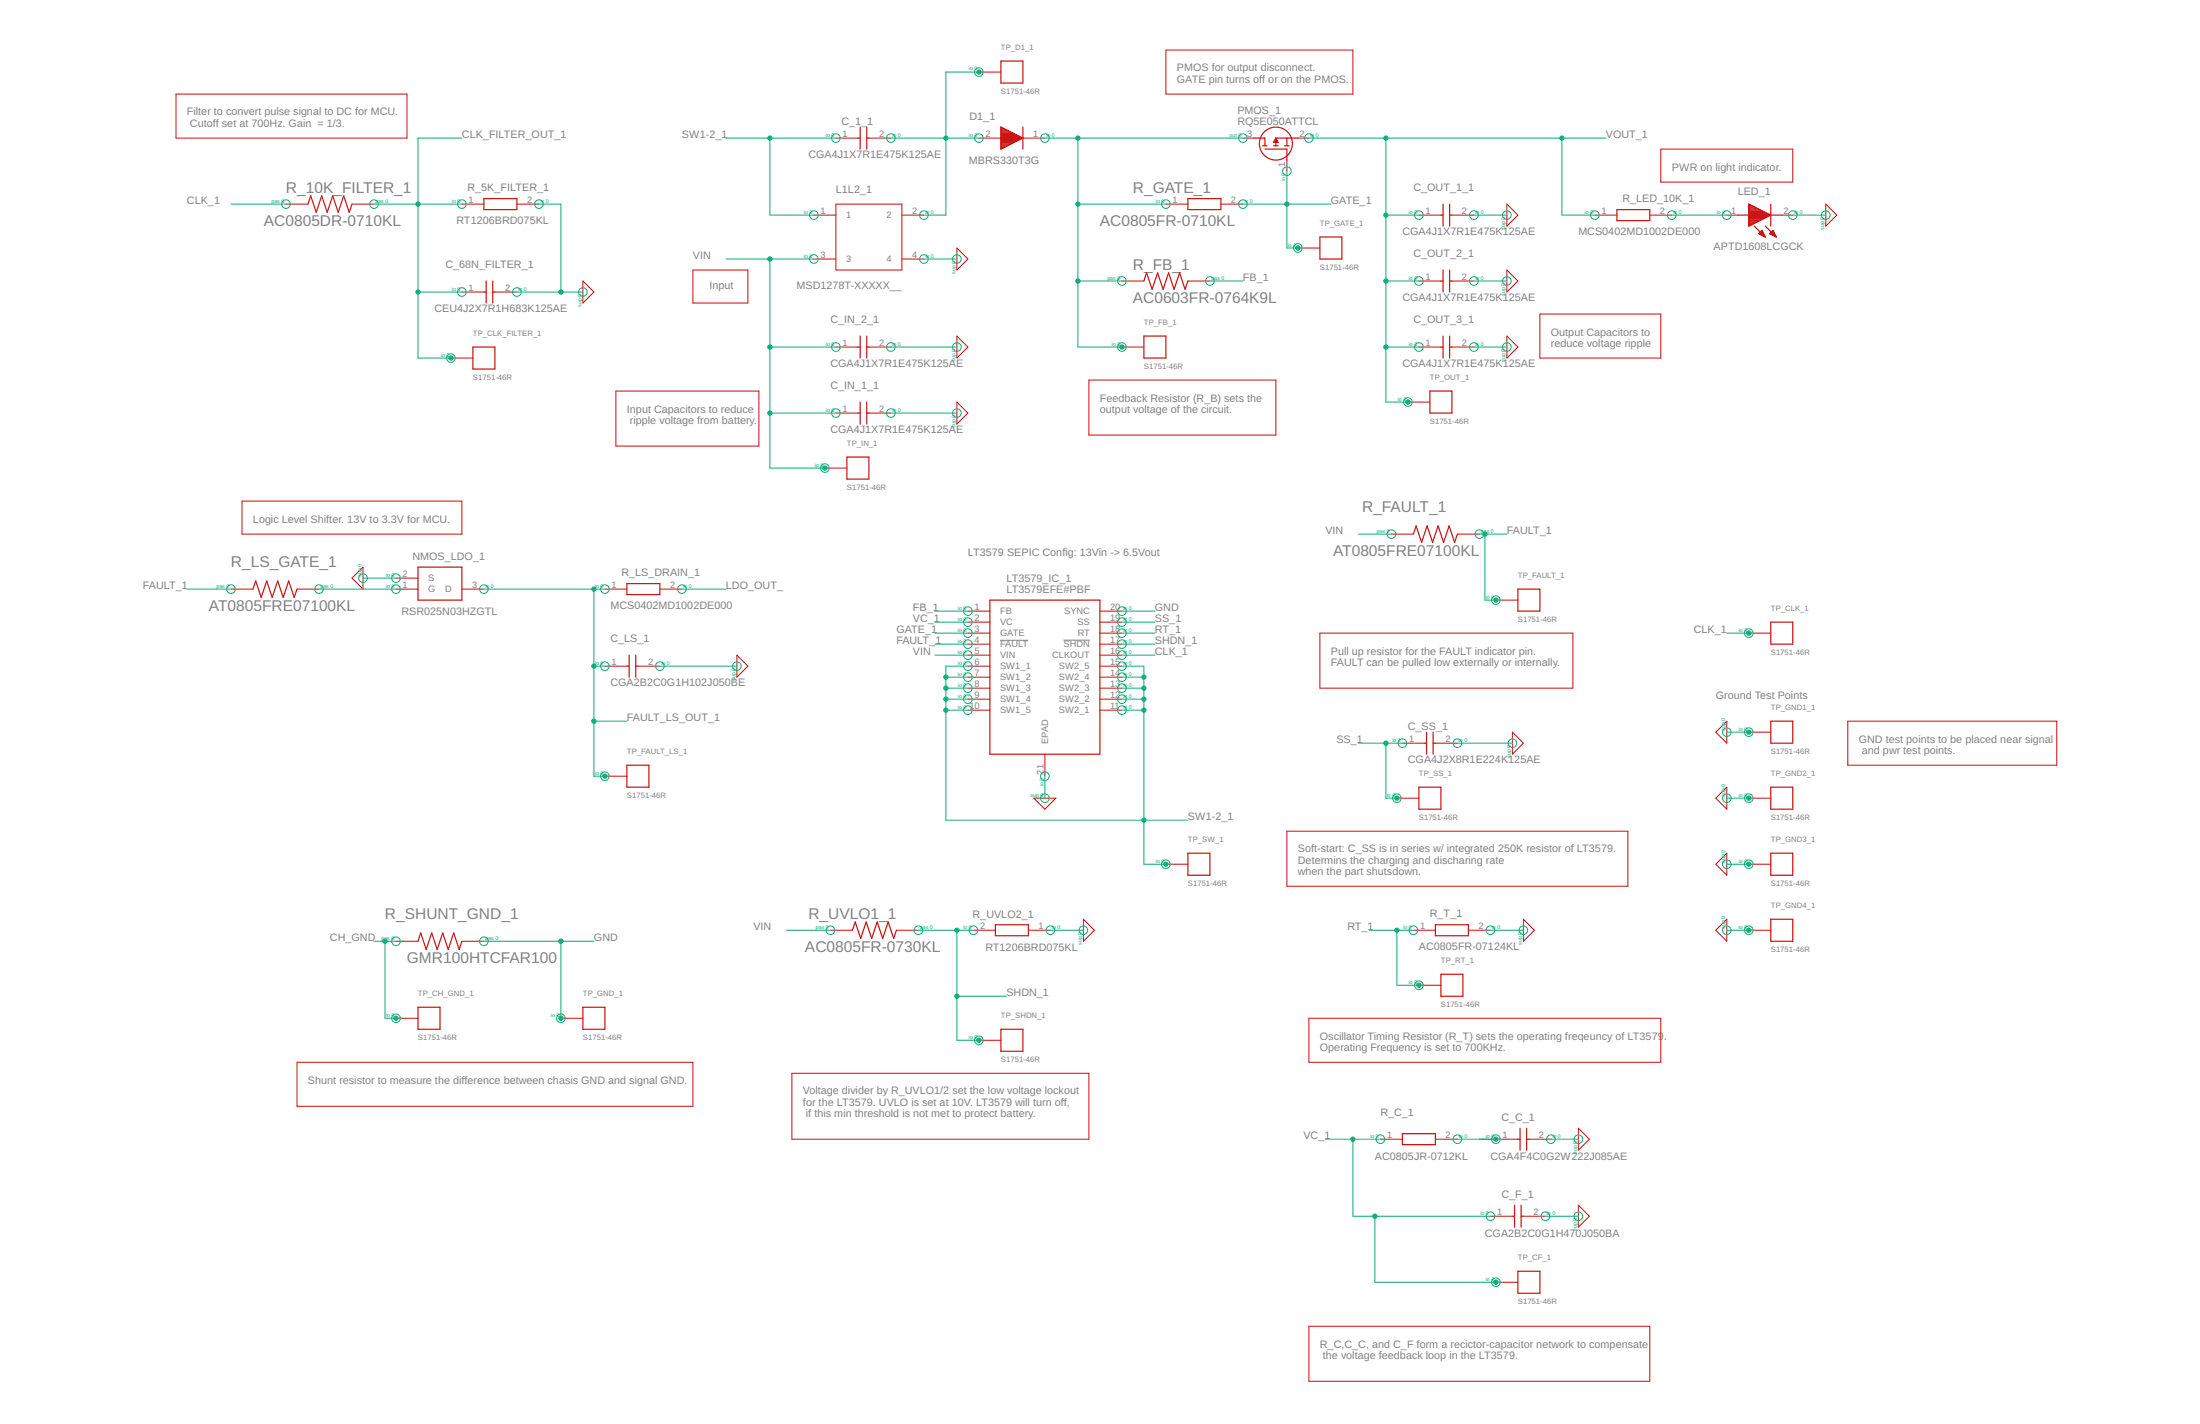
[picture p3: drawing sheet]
<svg xmlns="http://www.w3.org/2000/svg" width="432mm" height="279mm" viewBox="0 0 432 279" stroke-linecap="round" stroke-linejoin="round" font-family="sans-serif">
<path d="M196.3 125.6h5.5M208.7 125.6h5.2" fill="none" stroke="#808080" stroke-width=".2"/>
<g fill="none" stroke="#c90d0c" stroke-width=".2">
<path d="M34.5 18.5h45.4v8.6h-45.4zM192.1 14.1h4.3M228.8 9.8h36.7v8.7h-36.7zM164.1 27.1h4.3M170.5 27.1h4.4M192.1 27.1h4.3M200.8 27.1h4.3M243.9 27.1h2.2M252.6 31.4v2.2M254.7 27.1h2.2M326 29.3h25.9v6.4h-25.9zM56.1 40h4.4"/>
<path d="M69.1 40h4.3M90.7 40h4.3M90.7 57.3h4.3M97.1 57.3h4.4M101.5 40h4.3M114.4 55.1l2.2 2.2-2.2 2.2zM136 53h10.8v6.5h-10.8zM159.7 42.2h4.4M159.7 50.8h4.4M164.1 40h12.9v13h-12.9zM177 42.2h4.3M177 50.8h4.3"/>
<path d="M187.8 48.7l2.2 2.1-2.2 2.2zM220.2 55.1h4.3M228.8 40h4.4M233.2 55.1h4.3M239.6 40h4.3M254.7 48.7h4.4M278.5 42.2h4.3M278.5 55.1h4.3M285 42.2h4.3M285 55.1h4.3M295.8 40l2.1 2.2-2.1 2.2zM295.8 53l2.1 2.1-2.1 2.2z"/>
<path d="M313 42.2h4.4M323.8 42.2h4.3M338.9 42.2h2.2M349.7 42.2h2.2M358.4 40l2.1 2.2-2.1 2.2zM88.5 70.3h4.3M120.9 76.7h28v10.8h-28zM164.1 68.1h4.3M170.5 68.1h4.4M187.8 65.9l2.2 2.2-2.2 2.2zM187.8 78.9l2.2 2.1-2.2 2.2zM213.7 74.6h36.7v10.8h-36.7z"/>
<path d="M220.2 68.1h4.3M276.3 78.9h4.3M278.5 68.1h4.3M285 68.1h4.3M295.8 65.9l2.1 2.2-2.1 2.2zM302.2 61.6h23.8v8.7h-23.8zM47.5 98.3h43.2v6.5h-43.2zM161.9 91.8h4.3M164.1 81h4.3M170.5 81h4.4M45.3 115.6h4.4M58.3 115.6h4.3"/>
<path d="M71.2 111.3v4.3l-2.1-2.2zM77.7 115.6h4.3M77.7 113.4h4.3M90.7 115.6h4.3M118.7 115.6h4.3M129.5 115.6h4.3M190 119.9h4.3M215.9 119.9h4.3M273.1 104.8h4.3M286 104.8h4.4M293.6 117.8h4.3M118.7 130.7h4.3"/>
<path d="M125.2 130.7h4.3M144.6 128.5l2.2 2.2-2.2 2.2zM190 135h4.3M190 124.2h4.3M190 122.1h4.3M190 126.4h4.3M190 128.5h4.3M190 130.7h4.3M190 132.9h4.3M190 137.2h4.3M190 139.3h4.3M215.9 135h4.3"/>
<path d="M215.9 124.2h4.3M215.9 122.1h4.3M215.9 126.4h4.3M215.9 128.5h4.3M215.9 130.7h4.3M215.9 132.9h4.3M215.9 137.2h4.3M215.9 139.3h4.3M259.1 124.2h49.6v10.8h-49.6zM343.2 124.2h4.4M118.7 152.3h4.3M202.9 156.6h4.3l-2.1 2.2z"/>
<path d="M205.1 148v4.3M274.2 156.6h4.3M275.3 145.8h4.3M281.7 145.8h4.3M296.8 143.7l2.2 2.1-2.2 2.2zM338.9 141.5v4.3l-2.1-2.1zM338.9 154.5v4.3l-2.1-2.2zM343.2 156.6h4.4M343.2 143.7h4.4M362.7 141.5h41v8.6h-41zM228.8 169.6h4.4M252.6 163.1h66.9v10.8h-66.9z"/>
<path d="M338.9 167.4v4.3l-2.1-2.1zM343.2 169.6h4.4M77.7 199.8h4.3M77.7 184.7h4.3M90.7 184.7h4.3M110.1 199.8h4.3M163 182.5h4.3M175.9 182.5h4.4M191.1 182.5h4.3M201.8 182.5h4.4M212.6 180.4l2.2 2.1-2.2 2.2zM256.9 199.8h69.1v8.6h-69.1z"/>
<path d="M277.4 182.5h4.3M278.5 193.3h4.3M288.2 182.5h4.3M299 180.4l2.2 2.1-2.2 2.2zM338.9 180.4v4.3l-2.1-2.2zM343.2 182.5h4.4M58.3 208.4h77.7v8.7h-77.7zM155.4 210.6h58.3v12.9h-58.3zM192.1 204.1h4.3M270.9 223.5h4.4M281.7 223.5h4.3M292.5 238.6h4.3"/>
<path d="M293.6 223.5h4.3M299 238.6h4.3M300.1 223.5h4.3M309.8 221.4l2.2 2.1-2.2 2.2zM309.8 236.5l2.2 2.1-2.2 2.2zM293.6 251.6h4.3M256.9 260.2h66.9v10.8h-66.9z"/>
</g>
<g fill="none" stroke="#c90d0c" stroke-width=".23">
<path d="M196.4 12h4.4v4.3h-4.4zM95 39h6.5v2.1h-6.5zM168.4 27.1h.4M168.8 24.9v4.4M170.1 24.9v4.4M170.1 27.1h.4M196.4 24.9l4.4 2.2-4.4 2.2zM196.4 29.2h.1M196.4 29h.5M196.4 28.8h.9M196.4 28.6h1.2M196.4 28.5h1.6"/>
<path d="M196.4 28.3h2M196.4 28.1h2.4M196.4 27.9h2.7M196.4 27.7h3.1M196.4 27.5h3.5M196.4 27.4h3.8M196.4 27.2h4.2M196.4 27h4.2M196.4 26.8h3.8M196.4 26.6h3.4M196.4 26.4h3.1M196.4 26.2h2.7"/>
<path d="M196.4 26.1h2.3M196.4 25.9h2M196.4 25.7h1.6M196.4 25.5h1.2M196.4 25.3h.9M196.4 25.1h.5M196.4 25h.1M200.8 24.9v4.4M233.2 39h6.4v2.1h-6.4zM246.1 27.1h2.2v1.5M247.8 28.6h.9M248.3 29.3h4.3v2.1"/>
<path d="M250 28.6h.8M250.1 27.7h.6M250.2 27.5h.5M250.3 27.4h.2M250.4 27.2h.1M250.4 27.1l.4 .8h-.8zM250.4 27.1h4.3M250.4 27.1v1.5M252.1 28.6h.9M252.6 27.1v1.5M60.5 40l.5-1.6 1.1 3.3 1-3.3 1.1 3.3 1.1-3.3 1.1 3.3 1.1-3.3 1 3.3 .6-1.7M95 57.3h.4"/>
<path d="M95.4 55.1v4.4M96.7 55.1v4.4M96.7 57.3h.4M224.5 55.1l.5-1.6 1.1 3.3 1.1-3.3 1.1 3.3 1.1-3.3 1 3.3 1.1-3.3 1.1 3.3 .6-1.7M259.1 46.5h4.3v4.3h-4.3zM282.8 42.2h.4M282.8 55.1h.4M283.2 40v4.4M283.2 53v4.3M284.5 40v4.4M284.5 53v4.3M284.5 42.2h.5"/>
<path d="M284.5 55.1h.5M317.4 41.1h6.4v2.2h-6.4zM341.1 42.2h2.1M343.2 40l4.4 2.2-4.4 2.2zM343.2 44.3h.2M343.2 44.1h.5M343.2 43.9h.9M343.2 43.8h1.3M343.2 43.6h1.6M343.2 43.4h2M343.2 43.2h2.4M343.2 43h2.7"/>
<path d="M343.2 42.8h3.1M343.2 42.7h3.5M343.2 42.5h3.8M343.2 42.3h4.2M343.2 42.1h4.1M343.2 41.9h3.8M343.2 41.7h3.4M343.2 41.5h3M343.2 41.4h2.7M343.2 41.2h2.3M343.2 41h1.9M343.2 40.8h1.6"/>
<path d="M343.2 40.6h1.2M343.2 40.4h.8M343.2 40.2h.5M343.2 40.1h.1M344.3 44.4l2.2 2.1M345.3 45.8h.8M345.4 46h.8M345.5 45.6h.5M345.7 45.4h.2M345.7 46.1h.6M345.8 45.2l-.6 .7 1.3 .6M345.8 45.2l.7 1.3"/>
<path d="M345.8 45.2h.1M346.1 46.3h.3M346.5 44.4l2.1 2.1M346.5 46.5h.1M347.5 45.8h.8M347.5 46h.9M347.6 42.2h2.1M347.6 40v4.4M347.6 45.6h.6M347.8 45.4h.3M347.9 46.1h.6M348 45.2l-.7 .7 1.3 .6"/>
<path d="M348 45.2l.6 1.3M348 45.2h.1M348.3 46.3h.3M348.6 46.5h.1M92.8 68.1h4.3v4.3h-4.3zM168.4 68.1h.4M168.8 65.9v4.4M168.8 78.9v4.3M170.1 65.9v4.4M170.1 78.9v4.3M170.1 68.1h.4M224.5 65.9h4.3v4.4h-4.3z"/>
<path d="M280.6 76.7h4.4v4.3h-4.4zM282.8 68.1h.4M283.2 65.9v4.4M284.5 68.1h.5M284.5 65.9v4.4M166.2 89.7h4.3v4.3h-4.3zM168.4 81h.4M170.1 81h.4M49.7 115.6l.5-1.6 1.1 3.2 1-3.2 1.1 3.2 1.1-3.2 1.1 3.2 1.1-3.2 1 3.2 .6-1.6M82 111.3h8.7v6.5h-8.7zM123 114.5h6.5v2.2h-6.5zM194.3 117.8h21.6v30.2h-21.6z"/>
<path d="M277.4 104.8l.5-1.6 1.1 3.2 1.1-3.2 1.1 3.2 1.1-3.2 1 3.2 1.1-3.2 1.1 3.2 .5-1.6M297.9 115.6h4.3v4.3h-4.3zM123 130.7h.5M123.5 128.5v4.4M124.8 128.5v4.4M124.8 130.7h.4M347.6 122.1h4.3v4.3h-4.3zM123 150.1h4.4v4.4h-4.4zM278.5 154.5h4.3v4.3h-4.3zM279.6 145.8h.4M280 143.7v4.3M281.3 143.7v4.3"/>
<path d="M281.3 145.8h.4M347.6 141.5h4.3v4.3h-4.3zM347.6 154.5h4.3v4.3h-4.3zM233.2 167.4h4.3v4.3h-4.3zM347.6 167.4h4.3v4.3h-4.3zM82 184.7l.6-1.7 1.1 3.3 1-3.3 1.1 3.3 1.1-3.3 1.1 3.3 1-3.3 1.1 3.3 .6-1.6M82 197.6h4.4v4.4h-4.4zM114.4 197.6h4.3v4.4h-4.3zM167.3 182.5l.6-1.6 1 3.2 1.1-3.2 1.1 3.2 1.1-3.2 1 3.2 1.1-3.2 1.1 3.2 .5-1.6M195.4 181.4h6.4v2.2h-6.4zM281.7 181.4h6.5v2.2h-6.5zM282.8 191.2h4.3v4.3h-4.3z"/>
<path d="M347.6 180.4h4.3v4.3h-4.3zM196.4 202h4.4v4.3h-4.4zM275.3 222.4h6.4v2.2h-6.4zM296.8 238.6h.5M297.3 236.5v4.3M297.9 223.5h.4M298.3 221.4v4.3M298.6 236.5v4.3M298.6 238.6h.4M299.6 221.4v4.3M299.6 223.5h.5M297.9 249.4h4.3v4.3h-4.3z"/>
<circle cx="250.4" cy="28.2" r="3.2"/>
</g>
<g fill="none" stroke="#0dab76" stroke-width=".2">
<path d="M192.1 14.1h-6.4v28.1h-4.4M90.7 27.1h-8.7v43.2h6.5M142.5 27.1h21.6M151.1 27.1v15.1h8.6M174.9 27.1h17.2M205.1 27.1h38.8M211.6 27.1v41h8.6M252.6 33.6v15.1h2.1M256.9 27.1h58.3M272 27.1v51.8h4.3M306.6 27.1v15.1h6.4M45.3 40h10.8"/>
<path d="M73.4 40h17.3M82 57.3h8.7M101.5 57.3h12.9M105.8 40h4.3v17.3M142.5 50.8h17.2M151.1 50.8v41h10.8M181.3 50.8h6.5M211.6 55.1h8.6M211.6 40h17.2M237.5 55.1h6.4M243.9 40h17.3M272 42.2h6.5"/>
<path d="M272 55.1h6.5M289.3 42.2h6.5M289.3 55.1h6.5M328.1 42.2h10.8M351.9 42.2h6.5M151.1 68.1h13M174.9 68.1h12.9M272 68.1h6.5M289.3 68.1h6.5M151.1 81h13M174.9 81h12.9M36.7 115.6h8.6"/>
<path d="M62.6 115.6h15.1M71.2 113.4h6.5M95 115.6h23.7M116.6 115.6v36.7h2.1M133.8 115.6h8.7M183.5 119.9h6.5M220.2 119.9h6.5M266.6 104.8h6.5M290.4 104.8h5.4M291.4 104.8v13h2.2M116.6 130.7h2.1M129.5 130.7h15.1"/>
<path d="M183.5 126.4h6.5M183.5 124.2h6.5M183.5 122.1h6.5M183.5 128.5h6.5M185.7 132.9h4.3M185.7 139.3h4.3M185.7 137.2h4.3M185.7 135h4.3M190 130.7h-4.3v30.2h47.5M220.2 130.7h4.3v38.9h4.3M220.2 126.4h6.5M220.2 124.2h6.5"/>
<path d="M220.2 122.1h6.5M220.2 132.9h4.3M220.2 139.3h4.3M220.2 137.2h4.3M220.2 135h4.3M220.2 128.5h6.5M338.9 124.2h4.3M116.6 141.5h6.4M205.1 152.3v4.3M266.6 145.8h8.7M272 145.8v10.8h2.2M286 145.8h10.8"/>
<path d="M338.9 143.7h4.3M338.9 156.6h4.3M338.9 169.6h4.3M73.4 184.7h4.3M75.6 184.7v15.1h2.1M95 184.7h21.6M110.1 184.7v15.1M154.3 182.5h8.7M180.3 182.5h10.8M187.8 182.5v21.6h4.3M187.8 195.5h9.7M206.2 182.5h6.4"/>
<path d="M268.8 182.5h8.6M274.2 182.5v10.8h4.3M292.5 182.5h6.5M338.9 182.5h4.3M260.1 223.5h10.8M265.5 223.5v15.1h27M269.9 238.6v13h23.7M286 223.5h7.6M303.3 238.6h6.5M304.4 223.5h5.4"/>
<circle cx="192.1" cy="14.1" r=".85"/>
<circle cx="164.1" cy="27.1" r=".85"/>
<circle cx="174.9" cy="27.1" r=".85"/>
<circle cx="192.1" cy="27.1" r=".85"/>
<circle cx="205.1" cy="27.1" r=".85"/>
<circle cx="243.9" cy="27.1" r=".85"/>
<circle cx="252.6" cy="33.6" r=".85"/>
<circle cx="256.9" cy="27.1" r=".85"/>
<circle cx="56.1" cy="40" r=".85"/>
<circle cx="73.4" cy="40" r=".85"/>
<circle cx="90.7" cy="40" r=".85"/>
<circle cx="90.7" cy="57.3" r=".85"/>
<circle cx="101.5" cy="57.3" r=".85"/>
<circle cx="105.8" cy="40" r=".85"/>
<circle cx="114.4" cy="57.3" r=".85"/>
<circle cx="159.7" cy="42.2" r=".85"/>
<circle cx="159.7" cy="50.8" r=".85"/>
<circle cx="181.3" cy="42.2" r=".85"/>
<circle cx="181.3" cy="50.8" r=".85"/>
<circle cx="187.8" cy="50.8" r=".85"/>
<circle cx="220.2" cy="55.1" r=".85"/>
<circle cx="228.8" cy="40" r=".85"/>
<circle cx="237.5" cy="55.1" r=".85"/>
<circle cx="243.9" cy="40" r=".85"/>
<circle cx="254.7" cy="48.7" r=".85"/>
<circle cx="278.5" cy="42.2" r=".85"/>
<circle cx="278.5" cy="55.1" r=".85"/>
<circle cx="289.3" cy="42.2" r=".85"/>
<circle cx="289.3" cy="55.1" r=".85"/>
<circle cx="295.8" cy="42.2" r=".85"/>
<circle cx="295.8" cy="55.1" r=".85"/>
<circle cx="313" cy="42.2" r=".85"/>
<circle cx="328.1" cy="42.2" r=".85"/>
<circle cx="338.9" cy="42.2" r=".85"/>
<circle cx="351.9" cy="42.2" r=".85"/>
<circle cx="358.4" cy="42.2" r=".85"/>
<circle cx="88.5" cy="70.3" r=".85"/>
<circle cx="164.1" cy="68.1" r=".85"/>
<circle cx="174.9" cy="68.1" r=".85"/>
<circle cx="187.8" cy="68.1" r=".85"/>
<circle cx="220.2" cy="68.1" r=".85"/>
<circle cx="276.3" cy="78.9" r=".85"/>
<circle cx="278.5" cy="68.1" r=".85"/>
<circle cx="289.3" cy="68.1" r=".85"/>
<circle cx="295.8" cy="68.1" r=".85"/>
<circle cx="161.9" cy="91.8" r=".85"/>
<circle cx="164.1" cy="81" r=".85"/>
<circle cx="174.9" cy="81" r=".85"/>
<circle cx="187.8" cy="81" r=".85"/>
<circle cx="45.3" cy="115.6" r=".85"/>
<circle cx="62.6" cy="115.6" r=".85"/>
<circle cx="71.2" cy="113.4" r=".85"/>
<circle cx="77.7" cy="113.4" r=".85"/>
<circle cx="77.7" cy="115.6" r=".85"/>
<circle cx="95" cy="115.6" r=".85"/>
<circle cx="118.7" cy="115.6" r=".85"/>
<circle cx="133.8" cy="115.6" r=".85"/>
<circle cx="190" cy="119.9" r=".85"/>
<circle cx="220.2" cy="119.9" r=".85"/>
<circle cx="273.1" cy="104.8" r=".85"/>
<circle cx="290.4" cy="104.8" r=".85"/>
<circle cx="293.6" cy="117.8" r=".85"/>
<circle cx="118.7" cy="130.7" r=".85"/>
<circle cx="129.5" cy="130.7" r=".85"/>
<circle cx="144.6" cy="130.7" r=".85"/>
<circle cx="190" cy="132.9" r=".85"/>
<circle cx="190" cy="139.3" r=".85"/>
<circle cx="190" cy="126.4" r=".85"/>
<circle cx="190" cy="128.5" r=".85"/>
<circle cx="190" cy="135" r=".85"/>
<circle cx="190" cy="137.2" r=".85"/>
<circle cx="190" cy="122.1" r=".85"/>
<circle cx="190" cy="124.2" r=".85"/>
<circle cx="190" cy="130.7" r=".85"/>
<circle cx="220.2" cy="135" r=".85"/>
<circle cx="220.2" cy="128.5" r=".85"/>
<circle cx="220.2" cy="130.7" r=".85"/>
<circle cx="220.2" cy="122.1" r=".85"/>
<circle cx="220.2" cy="132.9" r=".85"/>
<circle cx="220.2" cy="137.2" r=".85"/>
<circle cx="220.2" cy="126.4" r=".85"/>
<circle cx="220.2" cy="124.2" r=".85"/>
<circle cx="220.2" cy="139.3" r=".85"/>
<circle cx="343.2" cy="124.2" r=".85"/>
<circle cx="118.7" cy="152.3" r=".85"/>
<circle cx="205.1" cy="156.6" r=".85"/>
<circle cx="205.1" cy="152.3" r=".85"/>
<circle cx="274.2" cy="156.6" r=".85"/>
<circle cx="275.3" cy="145.8" r=".85"/>
<circle cx="286" cy="145.8" r=".85"/>
<circle cx="296.8" cy="145.8" r=".85"/>
<circle cx="338.9" cy="143.7" r=".85"/>
<circle cx="338.9" cy="156.6" r=".85"/>
<circle cx="343.2" cy="143.7" r=".85"/>
<circle cx="343.2" cy="156.6" r=".85"/>
<circle cx="228.8" cy="169.6" r=".85"/>
<circle cx="338.9" cy="169.6" r=".85"/>
<circle cx="343.2" cy="169.6" r=".85"/>
<circle cx="77.7" cy="184.7" r=".85"/>
<circle cx="77.7" cy="199.8" r=".85"/>
<circle cx="95" cy="184.7" r=".85"/>
<circle cx="110.1" cy="199.8" r=".85"/>
<circle cx="163" cy="182.5" r=".85"/>
<circle cx="180.3" cy="182.5" r=".85"/>
<circle cx="191.1" cy="182.5" r=".85"/>
<circle cx="206.2" cy="182.5" r=".85"/>
<circle cx="212.6" cy="182.5" r=".85"/>
<circle cx="277.4" cy="182.5" r=".85"/>
<circle cx="278.5" cy="193.3" r=".85"/>
<circle cx="292.5" cy="182.5" r=".85"/>
<circle cx="299" cy="182.5" r=".85"/>
<circle cx="338.9" cy="182.5" r=".85"/>
<circle cx="343.2" cy="182.5" r=".85"/>
<circle cx="192.1" cy="204.1" r=".85"/>
<circle cx="270.9" cy="223.5" r=".85"/>
<circle cx="286" cy="223.5" r=".85"/>
<circle cx="292.5" cy="238.6" r=".85"/>
<circle cx="293.6" cy="223.5" r=".85"/>
<circle cx="303.3" cy="238.6" r=".85"/>
<circle cx="304.4" cy="223.5" r=".85"/>
<circle cx="309.8" cy="238.6" r=".85"/>
<circle cx="309.8" cy="223.5" r=".85"/>
<circle cx="293.6" cy="251.6" r=".85"/>
</g>
<g fill="#0dab76" stroke="#0dab76" stroke-width=".2">
<circle cx="343.2" cy="143.7" r=".42"/>
<circle cx="343.2" cy="156.6" r=".42"/>
<circle cx="343.2" cy="169.6" r=".42"/>
<circle cx="343.2" cy="182.5" r=".42"/>
<circle cx="110.1" cy="57.3" r=".42"/>
<circle cx="291.4" cy="104.8" r=".42"/>
<circle cx="293.6" cy="117.8" r=".42"/>
<circle cx="272" cy="27.1" r=".42"/>
<circle cx="272" cy="42.2" r=".42"/>
<circle cx="272" cy="55.1" r=".42"/>
<circle cx="272" cy="68.1" r=".42"/>
<circle cx="276.3" cy="78.9" r=".42"/>
<circle cx="306.6" cy="27.1" r=".42"/>
<circle cx="185.7" cy="27.1" r=".42"/>
<circle cx="192.1" cy="14.1" r=".42"/>
<circle cx="293.6" cy="223.5" r=".42"/>
<circle cx="211.6" cy="27.1" r=".42"/>
<circle cx="211.6" cy="40" r=".42"/>
<circle cx="211.6" cy="55.1" r=".42"/>
<circle cx="220.2" cy="68.1" r=".42"/>
<circle cx="252.6" cy="40" r=".42"/>
<circle cx="254.7" cy="48.7" r=".42"/>
<circle cx="187.8" cy="195.5" r=".42"/>
<circle cx="187.8" cy="182.5" r=".42"/>
<circle cx="192.1" cy="204.1" r=".42"/>
<circle cx="265.5" cy="223.5" r=".42"/>
<circle cx="269.9" cy="238.6" r=".42"/>
<circle cx="293.6" cy="251.6" r=".42"/>
<circle cx="274.2" cy="182.5" r=".42"/>
<circle cx="278.5" cy="193.3" r=".42"/>
<circle cx="272" cy="145.8" r=".42"/>
<circle cx="274.2" cy="156.6" r=".42"/>
<circle cx="224.5" cy="160.9" r=".42"/>
<circle cx="224.5" cy="132.9" r=".42"/>
<circle cx="224.5" cy="135" r=".42"/>
<circle cx="224.5" cy="137.2" r=".42"/>
<circle cx="224.5" cy="139.3" r=".42"/>
<circle cx="185.7" cy="139.3" r=".42"/>
<circle cx="185.7" cy="137.2" r=".42"/>
<circle cx="185.7" cy="135" r=".42"/>
<circle cx="185.7" cy="132.9" r=".42"/>
<circle cx="228.8" cy="169.6" r=".42"/>
<circle cx="151.1" cy="27.1" r=".42"/>
<circle cx="110.1" cy="184.7" r=".42"/>
<circle cx="110.1" cy="199.8" r=".42"/>
<circle cx="151.1" cy="81" r=".42"/>
<circle cx="151.1" cy="68.1" r=".42"/>
<circle cx="151.1" cy="50.8" r=".42"/>
<circle cx="161.9" cy="91.8" r=".42"/>
<circle cx="75.6" cy="184.7" r=".42"/>
<circle cx="77.7" cy="199.8" r=".42"/>
<circle cx="343.2" cy="124.2" r=".42"/>
<circle cx="116.6" cy="141.5" r=".42"/>
<circle cx="116.6" cy="130.7" r=".42"/>
<circle cx="118.7" cy="152.3" r=".42"/>
<circle cx="116.6" cy="115.6" r=".42"/>
<circle cx="82" cy="57.3" r=".42"/>
<circle cx="88.5" cy="70.3" r=".42"/>
<circle cx="82" cy="40" r=".42"/>
</g>
<g font-size="3" fill="#808080">
<text x="56.1" y="37.9">R_10K_FILTER_1</text>
<text x="222.4" y="37.9">R_GATE_1</text>
<text x="51.8" y="44.4">AC0805DR-0710KL</text>
<text x="215.9" y="44.4">AC0805FR-0710KL</text>
<text x="222.4" y="53">R_FB_1</text>
<text x="222.3" y="59.5">AC0603FR-0764K9L</text>
<text x="267.4" y="100.5">R_FAULT_1</text>
<text x="45.3" y="111.3">R_LS_GATE_1</text>
<text x="261.6" y="109.1">AT0805FRE07100KL</text>
<text x="41" y="119.9">AT0805FRE07100KL</text>
<text x="75.6" y="180.4">R_SHUNT_GND_1</text>
<text x="158.7" y="180.4">R_UVLO1_1</text>
<text x="79.9" y="189">GMR100HTCFAR100</text>
<text x="158" y="186.8">AC0805FR-0730KL</text>
</g>
<g font-size="2.1" fill="#808080">
<text x="231" y="14">PMOS for output disconnect.</text>
<text x="231" y="16.3">GATE pin turns off or on the PMOS.</text>
<text x="36.7" y="22.7">Filter to convert pulse signal to DC for MCU.</text>
<text x="190.3" y="23.5">D1_1</text>
<text x="242.9" y="22.4">PMOS_1</text>
<text x="37.3" y="24.9">Cutoff set at 700Hz. Gain = 1/3.</text>
<text x="90.7" y="27.1">CLK_FILTER_OUT_1</text>
<text x="133.8" y="27.1">SW1-2_1</text>
<text x="165.1" y="24.6">C_1_1</text>
<text x="242.9" y="24.6">RQ5E050ATTCL</text>
<text x="315.2" y="27.1">VOUT_1</text>
<text x="158.7" y="31.1">CGA4J1X7R1E475K125AE</text>
<text x="190.2" y="32.2">MBRS330T3G</text>
<text x="328.1" y="33.6">PWR on light indicator.</text>
<text x="36.7" y="40">CLK_1</text>
<text x="91.7" y="37.5">R_5K_FILTER_1</text>
<text x="164.1" y="37.9">L1L2_1</text>
<text x="261.2" y="40">GATE_1</text>
<text x="277.4" y="37.5">C_OUT_1_1</text>
<text x="318.4" y="39.7">R_LED_10K_1</text>
<text x="341.1" y="38.3">LED_1</text>
<text x="89.6" y="44">RT1206BRD075KL</text>
<text x="275.2" y="46.2">CGA4J1X7R1E475K125AE</text>
<text x="309.8" y="46.2">MCS0402MD1002DE000</text>
<text x="87.4" y="52.7">C_68N_FILTER_1</text>
<text x="136" y="50.8">VIN</text>
<text x="277.4" y="50.5">C_OUT_2_1</text>
<text x="336.3" y="49.1">APTD1608LCGCK</text>
<text x="139.2" y="56.7">Input</text>
<text x="156.3" y="56.7">MSD1278T-XXXXX__</text>
<text x="243.9" y="55.1">FB_1</text>
<text x="275.2" y="59.1">CGA4J1X7R1E475K125AE</text>
<text x="85.3" y="61.3">CEU4J2X7R1H683K125AE</text>
<text x="163" y="63.4">C_IN_2_1</text>
<text x="277.4" y="63.4">C_OUT_3_1</text>
<text x="304.4" y="65.8">Output Capacitors to</text>
<text x="304.4" y="68.1">reduce voltage ripple</text>
<text x="163" y="72.1">CGA4J1X7R1E475K125AE</text>
<text x="163" y="76.4">C_IN_1_1</text>
<text x="275.2" y="72.1">CGA4J1X7R1E475K125AE</text>
<text x="123" y="80.9">Input Capacitors to reduce</text>
<text x="123.6" y="83.2">ripple voltage from battery.</text>
<text x="215.9" y="78.8">Feedback Resistor (R_B) sets the</text>
<text x="215.9" y="81.1">output voltage of the circuit.</text>
<text x="163" y="85">CGA4J1X7R1E475K125AE</text>
<text x="49.6" y="102.6">Logic Level Shifter. 13V to 3.3V for MCU.</text>
<text x="260.1" y="104.8">VIN</text>
<text x="295.8" y="104.8">FAULT_1</text>
<text x="81" y="109.9">NMOS_LDO_1</text>
<text x="122" y="113.1">R_LS_DRAIN_1</text>
<text x="190" y="109.1">LT3579 SEPIC Config: 13Vin -&gt; 6.5Vout</text>
<text x="28.1" y="115.6">FAULT_1</text>
<text x="119.8" y="119.6">MCS0402MD1002DE000</text>
<text x="142.5" y="115.6">LDO_OUT_</text>
<text x="179.2" y="119.9">FB_1</text>
<text x="197.5" y="116.3">LT3579EFE#PBF</text>
<text x="197.5" y="114.2">LT3579_IC_1</text>
<text x="226.7" y="119.9">GND</text>
<text x="78.8" y="120.7">RSR025N03HZGTL</text>
<text x="175.9" y="124.2">GATE_1</text>
<text x="179.2" y="122.1">VC_1</text>
<text x="226.7" y="124.2">RT_1</text>
<text x="226.7" y="122.1">SS_1</text>
<text x="332.5" y="124.2">CLK_1</text>
<text x="119.8" y="126">C_LS_1</text>
<text x="175.9" y="126.4">FAULT_1</text>
<text x="179.2" y="128.5">VIN</text>
<text x="226.7" y="126.4">SHDN_1</text>
<text x="226.7" y="128.5">CLK_1</text>
<text x="261.2" y="128.4">Pull up resistor for the FAULT indicator pin.</text>
<text x="261.2" y="130.7">FAULT can be pulled low externally or internally.</text>
<text x="119.8" y="134.7">CGA2B2C0G1H102J050BE</text>
<text x="336.8" y="137.2">Ground Test Points</text>
<text x="123" y="141.5">FAULT_LS_OUT_1</text>
<text x="276.3" y="143.3">C_SS_1</text>
<text x="262.3" y="145.8">SS_1</text>
<text x="276.3" y="149.8">CGA4J2X8R1E224K125AE</text>
<text x="364.8" y="145.7">GND test points to be placed near signal</text>
<text x="365.4" y="148">and pwr test points.</text>
<text x="233.1" y="160.9">SW1-2_1</text>
<text x="254.7" y="167.2">Soft-start: C_SS is in series w/ integrated 250K resistor of LT3579.</text>
<text x="254.7" y="169.5">Determins the charging and discharing rate</text>
<text x="254.7" y="171.7">when the part shutsdown.</text>
<text x="64.8" y="184.7">CH_GND</text>
<text x="116.6" y="184.7">GND</text>
<text x="147.9" y="182.5">VIN</text>
<text x="190.9" y="180">R_UVLO2_1</text>
<text x="264.5" y="182.5">RT_1</text>
<text x="280.6" y="180">R_T_1</text>
<text x="193.4" y="186.5">RT1206BRD075KL</text>
<text x="278.5" y="186.5">AC0805FR-07124KL</text>
<text x="197.5" y="195.5">SHDN_1</text>
<text x="259.1" y="204">Oscillator Timing Resistor (R_T) sets the operating freqeuncy of LT3579</text>
<text x="326.6" y="204">.</text>
<text x="259.1" y="206.3">Operating Frequency is set to 700KHz.</text>
<text x="60.4" y="212.7">Shunt resistor to measure the difference between chasis GND and signal GND.</text>
<text x="157.6" y="214.7">Voltage divider by R_UVLO1/2 set the low voltage lockout</text>
<text x="157.6" y="216.9">for the LT3579. UVLO is set at 10V. LT3579 will turn off,</text>
<text x="158.2" y="219.2">if this min threshold is not met to protect battery.</text>
<text x="270.9" y="218.9">R_C_1</text>
<text x="294.7" y="220">C_C_1</text>
<text x="255.8" y="223.5">VC_1</text>
<text x="269.8" y="227.5">AC0805JR-0712KL</text>
<text x="292.5" y="227.5">CGA4F4C0G2W222J085AE</text>
<text x="294.7" y="235.1">C_F_1</text>
<text x="291.4" y="242.6">CGA2B2C0G1H470J050BA</text>
<text x="259.1" y="264.4">R_C,C_C, and C_F form a recictor-capacitor network to compensate</text>
<text x="259.6" y="266.7">the voltage feedback loop in the LT3579.</text>
</g>
<g font-size="1.8" fill="#808080">
<text x="165.4" y="26.8">1</text>
<text x="172.5" y="26.8">2</text>
<text x="193.4" y="26.8">2</text>
<text x="202.8" y="26.8">1</text>
<text x="244.8" y="26.8">3</text>
<text x="255" y="26.8">2</text>
<text x="252.3" y="32.7" transform="rotate(-90 252.3 32.7)">1</text>
<text x="92" y="39.7">1</text>
<text x="103.4" y="39.7">2</text>
<text x="161.1" y="41.9">1</text>
<text x="179" y="41.9">2</text>
<text x="230.1" y="39.7">1</text>
<text x="241.6" y="39.7">2</text>
<text x="279.8" y="41.9">1</text>
<text x="286.9" y="41.9">2</text>
<text x="314.3" y="41.9">1</text>
<text x="325.8" y="41.9">2</text>
<text x="339.8" y="41.9">1</text>
<text x="350" y="41.9">2</text>
<text x="166.1" y="42.8">1</text>
<text x="174" y="42.8">2</text>
<text x="161.1" y="50.5">3</text>
<text x="166.1" y="51.5">3</text>
<text x="174" y="51.5">4</text>
<text x="179" y="50.5">4</text>
<text x="92" y="57">1</text>
<text x="99.1" y="57">2</text>
<text x="279.8" y="54.8">1</text>
<text x="286.9" y="54.8">2</text>
<text x="165.4" y="67.8">1</text>
<text x="172.5" y="67.8">2</text>
<text x="279.8" y="67.8">1</text>
<text x="286.9" y="67.8">2</text>
<text x="165.4" y="80.8">1</text>
<text x="172.5" y="80.8">2</text>
<text x="79" y="113.1">2</text>
<text x="79" y="115.3">1</text>
<text x="84" y="116.2">G</text>
<text x="84" y="114.1">S</text>
<text x="87.4" y="116.2">D</text>
<text x="92.7" y="115.3">3</text>
<text x="120" y="115.3">1</text>
<text x="131.5" y="115.3">2</text>
<text x="191.3" y="119.6">1</text>
<text x="217.9" y="119.6">20</text>
<text x="191.3" y="121.8">2</text>
<text x="191.3" y="123.9">3</text>
<text x="196.3" y="120.6">FB</text>
<text x="196.3" y="122.7">VC</text>
<text x="196.3" y="124.9">GATE</text>
<text x="208.9" y="120.6">SYNC</text>
<text x="211.5" y="122.7">SS</text>
<text x="211.5" y="124.9">RT</text>
<text x="217.9" y="121.8">19</text>
<text x="217.9" y="123.9">18</text>
<text x="120" y="130.4">1</text>
<text x="127.2" y="130.4">2</text>
<text x="191.3" y="126.1">4</text>
<text x="191.3" y="128.2">5</text>
<text x="191.3" y="130.4">6</text>
<text x="196.3" y="127">FAULT</text>
<text x="196.3" y="129.2">VIN</text>
<text x="196.3" y="131.4">SW1_1</text>
<text x="206.5" y="129.2">CLKOUT</text>
<text x="207.8" y="131.3">SW2_5</text>
<text x="208.7" y="127">SHDN</text>
<text x="217.9" y="126.1">17</text>
<text x="217.9" y="128.2">16</text>
<text x="217.9" y="130.4">15</text>
<text x="191.3" y="132.6">7</text>
<text x="191.3" y="134.7">8</text>
<text x="191.3" y="136.9">9</text>
<text x="196.3" y="133.5">SW1_2</text>
<text x="196.3" y="135.7">SW1_3</text>
<text x="196.3" y="137.8">SW1_4</text>
<text x="207.8" y="133.5">SW2_4</text>
<text x="207.8" y="135.7">SW2_3</text>
<text x="207.8" y="137.8">SW2_2</text>
<text x="217.9" y="132.6">14</text>
<text x="217.9" y="134.7">13</text>
<text x="217.9" y="136.9">12</text>
<text x="190.3" y="139">10</text>
<text x="196.3" y="140">SW1_5</text>
<text x="207.8" y="140">SW2_1</text>
<text x="217.9" y="139">11</text>
<text x="205.7" y="146" transform="rotate(-90 205.7 146)">EPAD</text>
<text x="276.6" y="145.5">1</text>
<text x="283.7" y="145.5">2</text>
<text x="204.8" y="152" transform="rotate(-90 204.8 152)">21</text>
<text x="192.4" y="182.2">2</text>
<text x="203.8" y="182.2">1</text>
<text x="278.7" y="182.2">1</text>
<text x="290.2" y="182.2">2</text>
<text x="272.2" y="223.2">1</text>
<text x="283.7" y="223.2">2</text>
<text x="294.9" y="223.2">1</text>
<text x="302.1" y="223.2">2</text>
<text x="293.8" y="238.3">1</text>
<text x="301" y="238.3">2</text>
</g>
<g font-size="1.5" fill="#808080">
<text x="196.4" y="9.8">TP_D1_1</text>
<text x="196.4" y="18.4">S1751-46R</text>
<text x="259.1" y="44.4">TP_GATE_1</text>
<text x="259.1" y="53">S1751-46R</text>
<text x="92.8" y="65.9">TP_CLK_FILTER_1</text>
<text x="224.5" y="63.8">TP_FB_1</text>
<text x="92.8" y="74.6">S1751-46R</text>
<text x="224.5" y="72.4">S1751-46R</text>
<text x="280.6" y="74.6">TP_OUT_1</text>
<text x="280.6" y="83.2">S1751-46R</text>
<text x="166.2" y="87.5">TP_IN_1</text>
<text x="166.2" y="96.2">S1751-46R</text>
<text x="297.9" y="113.4">TP_FAULT_1</text>
<text x="347.6" y="119.9">TP_CLK_1</text>
<text x="297.9" y="122.1">S1751-46R</text>
<text x="347.6" y="128.5">S1751-46R</text>
<text x="347.6" y="139.3">TP_GND1_1</text>
<text x="123" y="148">TP_FAULT_LS_1</text>
<text x="347.6" y="148">S1751-46R</text>
<text x="278.5" y="152.3">TP_SS_1</text>
<text x="347.6" y="152.3">TP_GND2_1</text>
<text x="123" y="156.6">S1751-46R</text>
<text x="278.5" y="160.9">S1751-46R</text>
<text x="347.6" y="160.9">S1751-46R</text>
<text x="233.1" y="165.2">TP_SW_1</text>
<text x="347.6" y="165.2">TP_GND3_1</text>
<text x="233.1" y="173.9">S1751-46R</text>
<text x="347.6" y="173.9">S1751-46R</text>
<text x="347.6" y="178.2">TP_GND4_1</text>
<text x="282.8" y="189">TP_RT_1</text>
<text x="347.6" y="186.8">S1751-46R</text>
<text x="82" y="195.5">TP_CH_GND_1</text>
<text x="114.4" y="195.5">TP_GND_1</text>
<text x="282.8" y="197.6">S1751-46R</text>
<text x="196.4" y="199.8">TP_SHDN_1</text>
<text x="82" y="204.1">S1751-46R</text>
<text x="114.4" y="204.1">S1751-46R</text>
<text x="196.4" y="208.4">S1751-46R</text>
<text x="297.9" y="247.3">TP_CF_1</text>
<text x="297.9" y="255.9">S1751-46R</text>
</g>
<g font-size="1" fill="#0dab76">
<text x="190.2" y="13.8">io 0</text>
<text x="162.1" y="26.8">io 0</text>
<text x="175.2" y="26.8">io 0</text>
<text x="190.2" y="26.8">io 0</text>
<text x="205.4" y="26.8">io 0</text>
<text x="241.3" y="26.8">out 0</text>
<text x="257.2" y="26.8">in 0</text>
<text x="252.3" y="35.5" transform="rotate(-90 252.3 35.5)">in 0</text>
<text x="53.3" y="39.7">pas 0</text>
<text x="73.7" y="39.7">pas 0</text>
<text x="88.7" y="39.7">io 0</text>
<text x="106.1" y="39.7">io 0</text>
<text x="157.8" y="41.9">io 0</text>
<text x="181.6" y="41.9">io 0</text>
<text x="226.9" y="39.7">io 0</text>
<text x="244.2" y="39.7">io 0</text>
<text x="276.5" y="41.9">io 0</text>
<text x="289.6" y="41.9">io 0</text>
<text x="311.1" y="41.9">io 0</text>
<text x="328.4" y="41.9">io 0</text>
<text x="337" y="41.9">io 0</text>
<text x="352.2" y="41.9">io 0</text>
<text x="295.5" y="45" transform="rotate(-90 295.5 45)">sup 0</text>
<text x="358.1" y="45" transform="rotate(-90 358.1 45)">sup 0</text>
<text x="157.8" y="50.5">io 0</text>
<text x="181.6" y="50.5">io 0</text>
<text x="187.5" y="53.7" transform="rotate(-90 187.5 53.7)">sup 0</text>
<text x="252.8" y="48.4">io 0</text>
<text x="88.7" y="57">io 0</text>
<text x="101.8" y="57">io 0</text>
<text x="217.4" y="54.8">pas 0</text>
<text x="237.8" y="54.8">pas 0</text>
<text x="276.5" y="54.8">io 0</text>
<text x="289.6" y="54.8">io 0</text>
<text x="295.5" y="58" transform="rotate(-90 295.5 58)">sup 0</text>
<text x="114.1" y="60.1" transform="rotate(-90 114.1 60.1)">sup 0</text>
<text x="86.6" y="70">io 0</text>
<text x="162.1" y="67.8">io 0</text>
<text x="175.2" y="67.8">io 0</text>
<text x="187.5" y="70.9" transform="rotate(-90 187.5 70.9)">sup 0</text>
<text x="218.2" y="67.8">io 0</text>
<text x="276.5" y="67.8">io 0</text>
<text x="289.6" y="67.8">io 0</text>
<text x="295.5" y="70.9" transform="rotate(-90 295.5 70.9)">sup 0</text>
<text x="162.1" y="80.8">io 0</text>
<text x="175.2" y="80.8">io 0</text>
<text x="187.5" y="83.9" transform="rotate(-90 187.5 83.9)">sup 0</text>
<text x="274.4" y="78.6">io 0</text>
<text x="160" y="91.5">io 0</text>
<text x="270.2" y="104.5">pas 0</text>
<text x="290.7" y="104.5">pas 0</text>
<text x="70.9" y="113.1" transform="rotate(-90 70.9 113.1)">sup 0</text>
<text x="75.8" y="113.1">io 0</text>
<text x="42.5" y="115.3">pas 0</text>
<text x="62.9" y="115.3">pas 0</text>
<text x="75.8" y="115.3">io 0</text>
<text x="95.3" y="115.3">io 0</text>
<text x="116.8" y="115.3">io 0</text>
<text x="134.1" y="115.3">io 0</text>
<text x="188" y="119.6">io 0</text>
<text x="220.5" y="119.6">io 0</text>
<text x="291.6" y="117.4">io 0</text>
<text x="188" y="121.8">io 0</text>
<text x="188" y="123.9">io 0</text>
<text x="220.5" y="121.8">io 0</text>
<text x="220.5" y="123.9">io 0</text>
<text x="341.3" y="123.9">io 0</text>
<text x="116.8" y="130.4">io 0</text>
<text x="129.8" y="130.4">io 0</text>
<text x="188" y="126.1">io 0</text>
<text x="188" y="128.2">io 0</text>
<text x="188" y="130.4">io 0</text>
<text x="220.5" y="126.1">io 0</text>
<text x="220.5" y="128.2">io 0</text>
<text x="220.5" y="130.4">io 0</text>
<text x="144.3" y="133.5" transform="rotate(-90 144.3 133.5)">sup 0</text>
<text x="188" y="132.6">io 0</text>
<text x="188" y="134.7">io 0</text>
<text x="188" y="136.9">io 0</text>
<text x="220.5" y="132.6">io 0</text>
<text x="220.5" y="134.7">io 0</text>
<text x="220.5" y="136.9">io 0</text>
<text x="188" y="139">io 0</text>
<text x="220.5" y="139">io 0</text>
<text x="338.6" y="143.4" transform="rotate(-90 338.6 143.4)">sup 0</text>
<text x="341.3" y="143.4">io 0</text>
<text x="273.3" y="145.5">io 0</text>
<text x="286.3" y="145.5">io 0</text>
<text x="296.5" y="148.7" transform="rotate(-90 296.5 148.7)">sup 0</text>
<text x="116.8" y="152">io 0</text>
<text x="204.8" y="154.2" transform="rotate(-90 204.8 154.2)">io 0</text>
<text x="202.2" y="156.3">sup 0</text>
<text x="272.2" y="156.3">io 0</text>
<text x="338.6" y="156.3" transform="rotate(-90 338.6 156.3)">sup 0</text>
<text x="341.3" y="156.3">io 0</text>
<text x="226.9" y="169.3">io 0</text>
<text x="338.6" y="169.3" transform="rotate(-90 338.6 169.3)">sup 0</text>
<text x="341.3" y="169.3">io 0</text>
<text x="74.9" y="184.4">pas 0</text>
<text x="95.3" y="184.4">pas 0</text>
<text x="160.1" y="182.2">pas 0</text>
<text x="180.6" y="182.2">pas 0</text>
<text x="189.1" y="182.2">io 0</text>
<text x="206.5" y="182.2">io 0</text>
<text x="212.3" y="185.4" transform="rotate(-90 212.3 185.4)">sup 0</text>
<text x="275.5" y="182.2">io 0</text>
<text x="292.8" y="182.2">io 0</text>
<text x="298.7" y="185.4" transform="rotate(-90 298.7 185.4)">sup 0</text>
<text x="338.6" y="182.2" transform="rotate(-90 338.6 182.2)">sup 0</text>
<text x="341.3" y="182.2">io 0</text>
<text x="276.5" y="193">io 0</text>
<text x="75.8" y="199.5">io 0</text>
<text x="108.1" y="199.5">io 0</text>
<text x="190.2" y="203.8">io 0</text>
<text x="269" y="223.2">io 0</text>
<text x="286.3" y="223.2">io 0</text>
<text x="291.6" y="223.2">io 0</text>
<text x="304.7" y="223.2">io 0</text>
<text x="309.5" y="226.4" transform="rotate(-90 309.5 226.4)">sup 0</text>
<text x="290.6" y="238.3">io 0</text>
<text x="303.6" y="238.3">io 0</text>
<text x="309.5" y="241.5" transform="rotate(-90 309.5 241.5)">sup 0</text>
<text x="291.6" y="251.3">io 0</text>
</g>
</svg>
